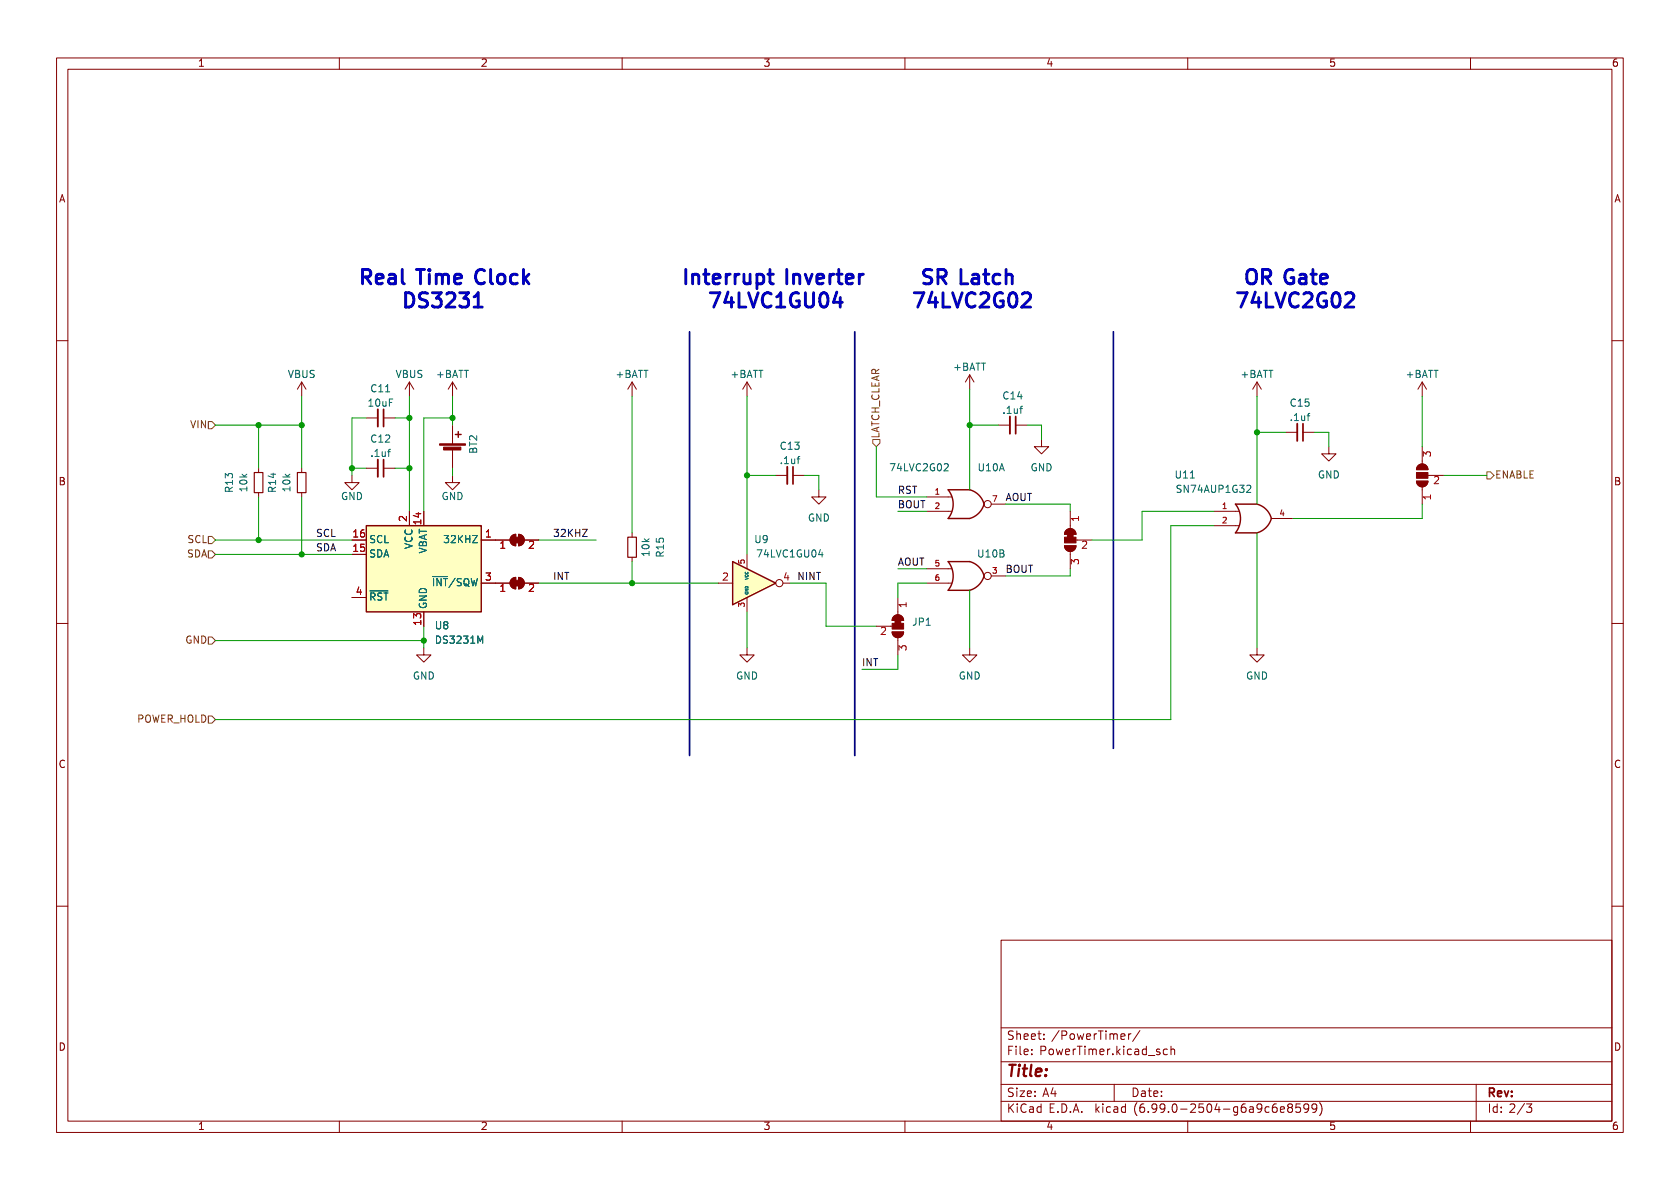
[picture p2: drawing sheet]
<svg xmlns="http://www.w3.org/2000/svg" width="297mm" height="210mm" viewBox="0 0 297 210" stroke-linecap="round" stroke-linejoin="round" font-family="sans-serif">
<g fill="none" stroke="#840000" stroke-width=".18">
<path d="M10 10.2h277v190.1h-277zM12 12.2h273v186.1h-273zM60 10.2v2M110 10.2v2M160 10.2v2M210 10.2v2M260 10.2v2M10 60.2h2M53.3 67.6l-.7 1.2M53.3 67.6v2.5M53.3 67.6l.8 1.2M64.8 73.9h2"/>
<path d="M67.8 73.9h2M72.4 67.6v2.5M72.4 67.6l-.8 1.2M72.4 67.6l.8 1.2M80 67.6l-.8 1.2M80 67.6v2.5M80 75.2v3.3M80 79.5v3.3M80 67.6l.8 1.2M111.8 67.6l-.8 1.2M111.8 67.6v2.5M111.8 67.6l.7 1.2"/>
<path d="M132.1 67.6v2.5M132.1 67.6l-.8 1.2M132.1 67.6l.7 1.2M171.4 66.3l-.7 1.3M171.4 66.3v2.5M171.4 66.3l.8 1.3M176.5 75.2h2.1M179.6 75.2h2M184.1 77.7v1.3h1.3l-1.3 1.3-1.2-1.3h1.2M222.2 67.6l-.7 1.2M222.2 67.6v2.5M222.2 67.6l.8 1.2"/>
<path d="M227.3 76.4h2.1M230.4 76.4h2M234.9 79v1.3h1.3l-1.3 1.2-1.2-1.2h1.2M251.5 67.6v2.5M251.5 79v3M251.5 67.6l-.8 1.2M251.5 67.6l.7 1.2M285 60.2h2M45.7 82.8v.8M45.7 87.1v.8M53.3 82.8v.8M53.3 87.1v.8"/>
<path d="M62.2 84.1v1.2h1.3l-1.3 1.3-1.2-1.3h1.2M64.8 82.8h2M67.8 82.8h2M72.4 90.4v2.6M80 84.1v1.2h1.3l-1.3 1.3-1.3-1.3h1.3M85.1 95.5h5.1M90.5 94.8l.7-.3v2a1.02 1.02 0 0 1-.9-.6 1.02 1.02 0 0 1 .2-1.1zM91.7 94.5a1.02 1.02 0 0 1 1 1 1.02 1.02 0 0 1-1 1zM92.7 95.5h2.5M111.8 94.2v.8M111.8 98.5v.8M132.1 98v2.6"/>
<path d="M137.2 84.1h2M140.2 84.1h2M144.8 86.6v1.3h1.2l-1.2 1.2-1.3-1.2h1.3M163.8 90.4h4.5M163.8 87.9h4.5M175.3 89.1h2.5M188.2 96.5h2a1.02 1.02 0 0 1-1 1 1.02 1.02 0 0 1-1-1zM188.5 93.8a1.02 1.02 0 0 1 1.1-.3 1.02 1.02 0 0 1 .6 1h-2zM189.2 90.4v3.1M189.2 97.5v3.1M190.2 95.5h2.8M214.6 93h4.5"/>
<path d="M214.6 90.4h4.5M224.8 91.7h3.8M250.4 85.1h2.1a1.02 1.02 0 0 1-1 1 1.02 1.02 0 0 1-1.1-1zM250.7 82.3a1.02 1.02 0 0 1 1.1-.2 1.02 1.02 0 0 1 .7 1h-2.1zM251.5 86.1v3M252.5 84.1h2.8M10 110.2h2M62.2 105.7h2.6M74.9 114.5v1.3h1.3l-1.3 1.3-1.2-1.3h1.2M85.1 103.1h5.1M90.5 102.4l.7-.3v2a1.02 1.02 0 0 1-.9-.6 1.02 1.02 0 0 1 .2-1.1zM91.7 102.1a1.02 1.02 0 0 1 1 1 1.02 1.02 0 0 1-1 1z"/>
<path d="M92.7 103.1h2.5M127 103.1h2.5M132.1 114.5v1.3h1.2l-1.2 1.3-1.3-1.3h1.3M132.1 105.7v2.5M154.9 110.7h2.8M157.7 111.8h2.1a1.02 1.02 0 0 1-1.1 1 1.02 1.02 0 0 1-1-1zM158 109a1.02 1.02 0 0 1 1.1-.2 1.02 1.02 0 0 1 .7 .9h-2.1zM158.7 105.7v3M158.7 112.8v3M163.8 103.1h4.5M163.8 100.6h4.5M171.4 114.5v1.3h1.3l-1.3 1.3-1.2-1.3h1.2"/>
<path d="M175.3 101.8h2.5M222.2 114.5v1.3h1.3l-1.3 1.3-1.2-1.3h1.2M285 110.2h2M10 160.2h2M177 166.3h108v32h-108zM285 160.2h2M60 198.3v2M110 198.3v2M160 198.3v2M177 194.8h108M177 191.8h108M177 187.8h108"/>
<path d="M177 181.8h108M185.8 193.4h1M186.5 192.9v1M197 191.8v3M198.2 183.3l.7-.1-.1-.3-.4-.1-.2 .2 .1 .7h.5M199.5 182.8v1M200 182.8l-.3 .1-.2 .2M201.5 182.2l-1.2 2M205 185.6l-.3-.1-.2 .2v.2l.5 .2v.3h-.5M206.4 185.6l-.4-.1-.3 .3v.4l.1 .2h.6M207 185.6l.3-.1 .3 .1 .1 .9M207 185v1.5"/>
<path d="M210 198.3v2M224.4 195.8l-.4-.1-.3 .3v.4l.1 .2h.6M225.7 195.2a.59 .59 0 0 0-.7 .6v.6l.1 .2 .4 .1 .2-.1 .1-.5-.1-.3h-.5l-.2 .3M226.4 196.2l.7-.1-.1-.3-.4-.1-.2 .2 .1 .7h.5M228 195.8l-.3 .3v.5l.3 .1 .4-.1 .1-.2v-.4l-.3-.2M228 195.8l-.3-.2 .3-.4 .4 .1 .1 .2-.3 .3M228 195.8h.2M229.9 195.2h-.7l-.1 .7 .2-.1h.5l.2 .3-.1 .5-.2 .1-.6-.1M231.4 195.8l-.3 .3h-.3l-.3-.3 .2-.5 .4-.1 .2 .1a.99 .99 0 0 1-.3 1.4h-.3M232.8 195.8l-.3 .3h-.4l-.1-.3 .1-.5 .4-.1 .2 .1a.99 .99 0 0 1-.3 1.4h-.3M233.3 195a1.72 1.72 0 0 1 0 2.3M260 198.3v2"/>
<path d="M261 191.8v6.5M269.5 195.1l-1.2 2M269.9 195.2h.9l-.5 .6 .5 .1v.7l-.3 .1h-.4l-.2-.1"/>
<circle cx="174.6" cy="89.1" r=".63"/>
<circle cx="137.8" cy="103.1" r=".63"/>
<circle cx="174.6" cy="101.8" r=".63"/>
</g>
<path d="M66.8 72.4v3M178.6 73.7v3M229.4 74.9v3.1M66.8 81.3v3M139.2 82.5v3.1" fill="none" stroke="#840000" stroke-width=".33"/>
<path d="M67.8 72.4v3M179.6 73.7v3M230.4 74.9v3.1M67.8 81.3v3M140.2 82.5v3.1" fill="none" stroke="#840000" stroke-width=".3"/>
<path d="M45 83.6h1.5v3.5h-1.5zM52.6 83.6h1.5v3.5h-1.5zM111 95h1.5v3.5h-1.5z" fill="none" stroke="#840000" stroke-width=".2"/>
<g fill="#ffffc2" stroke="#ffffc2" stroke-width=".18">
<path d="M218.4 94.2h3.8z"/>
<path d="M218.4 89.1h3.8z"/>
<path d="M64.8 93h20.3v15.2h-20.3z"/>
<path d="M129.5 99.3v7.6z"/>
<path d="M129.5 99.3l7.7 3.8-7.7 3.8z"/>
<path d="M167.6 91.7h3.8z"/>
<path d="M167.6 86.6h3.8z"/>
<path d="M167.6 104.4h3.8z"/>
<path d="M167.6 99.3h3.8z"/>
</g>
<path d="M80.5 76.8h1M81 76.3v1M64.8 93h20.3v15.2h-20.3zM129.5 99.3v7.6zM129.5 99.3l7.7 3.8-7.7 3.8M167.6 86.6h3.8a3.6 3.6 0 0 1 2.6 2.5 3.7 3.7 0 0 1-2.6 2.6h-3.8a4.1 4.1 0 0 0 0-5.1zM167.6 99.3h3.8a3.6 3.6 0 0 1 2.6 2.5 3.7 3.7 0 0 1-2.6 2.6h-3.8a4.1 4.1 0 0 0 0-5.1zM218.4 89.1h3.8a3.6 3.6 0 0 1 2.6 2.6 3.7 3.7 0 0 1-2.6 2.5h-3.8a4.1 4.1 0 0 0 0-5.1z" fill="none" stroke="#840000" stroke-width=".25"/>
<g fill="#840000" stroke="#840000" stroke-width=".18">
<path d="M250.4 85.1h2.1a1.02 1.02 0 0 1-1 1 1.02 1.02 0 0 1-1.1-1z"/>
<path d="M250.4 83.6h2.1v1h-2.1z"/>
<path d="M250.7 82.3a1.02 1.02 0 0 1 1.1-.2 1.02 1.02 0 0 1 .7 1h-2.1z"/>
<path d="M90.9 95h1v1h-1z"/>
<path d="M90.5 94.8l.7-.3v2a1.02 1.02 0 0 1-.9-.6 1.02 1.02 0 0 1 .2-1.1z"/>
<path d="M91.7 94.5a1.02 1.02 0 0 1 1 1 1.02 1.02 0 0 1-1 1z"/>
<path d="M90.9 102.6h1v1h-1z"/>
<path d="M90.5 102.4l.7-.3v2a1.02 1.02 0 0 1-.9-.6 1.02 1.02 0 0 1 .2-1.1z"/>
<path d="M91.7 102.1a1.02 1.02 0 0 1 1 1 1.02 1.02 0 0 1-1 1z"/>
<path d="M188.7 94.5h1v.5h-1z"/>
<path d="M188.5 93.8a1.02 1.02 0 0 1 1.1-.3 1.02 1.02 0 0 1 .6 1h-2z"/>
<path d="M188.2 95h2v1h-2z"/>
<path d="M188.2 96.5h2a1.02 1.02 0 0 1-1 1 1.02 1.02 0 0 1-1-1z"/>
<path d="M158.2 109.7h1.1v.5h-1.1z"/>
<path d="M158 109a1.02 1.02 0 0 1 1.1-.2 1.02 1.02 0 0 1 .7 .9h-2.1z"/>
<path d="M157.7 110.2h2.1v1h-2.1z"/>
<path d="M157.7 111.8h2.1a1.02 1.02 0 0 1-1.1 1 1.02 1.02 0 0 1-1-1z"/>
<path d="M77.7 78.5h4.6v.2h-4.6z"/>
<path d="M78.4 79.1h3.1v.5h-3.1z"/>
</g>
<path d="M65.4 104.5h3.2" fill="none" stroke="#006464" stroke-width=".18"/>
<path d="M36.8 74.5h.7l.6 .7-.6 .6h-.7zM154.3 77.7h1.3v.7l-.7 .6-.6-.6zM36.8 94.9h.7l.6 .6-.6 .6h-.7zM36.8 97.4h.7l.6 .6-.6 .7h-.7zM262.9 83.4h.6l.7 .7-.7 .6h-.6zM36.8 112.6h.7l.6 .7-.6 .6h-.7zM36.8 126.6h.7l.6 .6-.6 .7h-.7z" fill="none" stroke="#725600" stroke-width=".18"/>
<g fill="none" stroke="#0000c2" stroke-width=".51">
<path d="M82.9 51.8l-.9 .9a.69 .69 0 0 1 .9 .5v.6l-.3 .4-.2 .1h-.8M83.8 54.3h1.5M83.8 52.5l.7-.7v2.5M92.6 47.7v2.5M92.8 49.2l.7 1M93.5 48.5l-.9 1M148 51.6l-.6 1.9h1.5M148.6 52.6v1.7M150 48.5l.7 .1 .1 .5-1.2 .2M150.7 50.1l-.7 .1M151.9 48.5v1.7M152.7 48.5a.65 .65 0 0 0-.8 .5"/>
<path d="M178.6 48.5l.4 .4v1.3M182 51.9a.69 .69 0 0 1 .1 1l-1.5 1.4h1.6M239.1 51.9a.69 .69 0 0 1 .1 1l-1.4 1.4h1.6"/>
</g>
<path d="M121.9 58.7v74.9M151.1 58.7v74.9M196.8 58.7v73.6" fill="none" stroke="#000084" stroke-width=".3"/>
<g fill="none" stroke="#009600" stroke-width=".18">
<path d="M38.1 75.2h15.2M45.7 75.2v7.6M53.3 70.1v12.7M64.8 73.9h-2.6v10.2M69.8 73.9h2.6M72.4 70.1v20.3M80 70.1v5.1M80 73.9h-5.1v16.5M111.8 70.1v24.1M132.1 70.1v27.9M154.9 79v8.9h8.9M171.4 68.8v17.8"/>
<path d="M171.4 75.2h5.1M181.6 75.2h2.5v2.5M222.2 70.1v19M222.2 76.4h5.1M232.4 76.4h2.5v2.6M251.5 70.1v8.9M38.1 95.5h24.1M38.1 98h24.1M45.7 87.9v7.6M53.3 87.9v10.1M62.2 82.8h2.6M69.8 82.8h2.6"/>
<path d="M80 82.8v1.3M95.2 95.5h10.2M111.8 99.3v3.8M132.1 84.1h5.1M142.2 84.1h2.6v2.5M158.7 90.4h5.1M177.8 89.1h11.4v1.3M214.6 90.4h-12.7v5.1h-8.9M214.6 93h-7.6v34.2h-168.9M222.2 94.2v20.3M251.5 89.1v2.6h-22.9M255.3 84.1h7.6"/>
<path d="M38.1 113.3h36.8M74.9 110.7v3.8M95.2 103.1h31.8M132.1 108.2v6.3M139.7 103.1h6.3v7.6h8.9M158.7 115.8v2.6h-6.3M158.7 100.6h5.1M163.8 103.1h-5.1v2.6M171.4 104.4v10.1M189.2 100.6v1.2h-11.4"/>
</g>
<g fill="#009600" stroke="#009600" stroke-width=".18">
<circle cx="111.8" cy="103.1" r=".46"/>
<circle cx="72.4" cy="82.8" r=".46"/>
<circle cx="62.2" cy="82.8" r=".46"/>
<circle cx="74.9" cy="113.3" r=".46"/>
<circle cx="53.3" cy="98" r=".46"/>
<circle cx="45.7" cy="75.2" r=".46"/>
<circle cx="72.4" cy="73.9" r=".46"/>
<circle cx="80" cy="73.9" r=".46"/>
<circle cx="53.3" cy="75.2" r=".46"/>
<circle cx="45.7" cy="95.5" r=".46"/>
<circle cx="132.1" cy="84.1" r=".46"/>
<circle cx="171.4" cy="75.2" r=".46"/>
<circle cx="222.2" cy="76.4" r=".46"/>
</g>
<g font-size="3.5" fill="#0000c2">
<text x="63.5" y="50.7">Real Time Clock</text>
<text x="120.6" y="50.7">Interrupt Inverter</text>
<text x="162.3" y="50.7">SR Latch</text>
<text x="219.4" y="50.7">OR Gate</text>
<text x="68.4" y="54.9">DS3231</text>
<text x="123.6" y="54.9">74LVC1GU04</text>
<text x="161.3" y="54.9">74LVC2G02</text>
<text x="218.4" y="54.9">74LVC2G02</text>
</g>
<text font-size="2.8" fill="#840000" x="178" y="190.6">Title:</text>
<g font-size="2.1" fill="#840000">
<text x="178" y="184">Sheet: /PowerTimer/</text>
<text x="178" y="186.7">File: PowerTimer.kicad_sch</text>
<text x="178" y="196.9">KiCad E.D.A. kicad (6.99.0-2504-g6a9c6e8599)</text>
<text x="178" y="194.1">Size: A4</text>
<text x="200" y="194.1">Date:</text>
<text x="263" y="194.1">Rev:</text>
<text x="263" y="196.9">Id: 2/3</text>
</g>
<g font-size="1.8" fill="#840000">
<text x="35" y="11.9">1</text>
<text x="85" y="11.9">2</text>
<text x="135" y="11.9">3</text>
<text x="185" y="11.9">4</text>
<text x="235" y="11.9">5</text>
<text x="285" y="11.9">6</text>
<text x="10.3" y="35.9">A</text>
<text x="285.3" y="35.9">A</text>
<text x="10.3" y="85.9">B</text>
<text x="285.3" y="85.9">B</text>
<text x="10.3" y="135.9">C</text>
<text x="285.3" y="135.9">C</text>
<text x="10.3" y="185.9">D</text>
<text x="285.3" y="185.9">D</text>
<text x="35" y="199.9">1</text>
<text x="85" y="199.9">2</text>
<text x="135" y="199.9">3</text>
<text x="185" y="199.9">4</text>
<text x="235" y="199.9">5</text>
<text x="285" y="199.9">6</text>
</g>
<g font-size="1.8" fill="#006464">
<text x="168.6" y="65.7">+BATT</text>
<text x="50.9" y="66.9">VBUS</text>
<text x="65.7" y="69.5">C11</text>
<text x="69.9" y="66.9">VBUS</text>
<text x="77.1" y="66.9">+BATT</text>
<text x="108.9" y="66.9">+BATT</text>
<text x="129.2" y="66.9">+BATT</text>
<text x="177.4" y="70.7">C14</text>
<text x="219.4" y="66.9">+BATT</text>
<text x="248.6" y="66.9">+BATT</text>
<text x="65.2" y="72">10uF</text>
<text x="177.5" y="73.3">.1uf</text>
<text x="228.2" y="72">C15</text>
<text x="228.3" y="74.5">.1uf</text>
<text x="65.7" y="78.4">C12</text>
<text x="65.7" y="80.9">.1uf</text>
<text x="84.5" y="80.2" transform="rotate(-90 84.5 80.2)">BT2</text>
<text x="138.1" y="79.6">C13</text>
<text x="138.1" y="82.2">.1uf</text>
<text x="157.6" y="83.4">74LVC2G02</text>
<text x="173" y="83.4">U10A</text>
<text x="182.2" y="83.4">GND</text>
<text x="41.3" y="87" transform="rotate(-90 41.3 87)">R13</text>
<text x="43.8" y="86.8" transform="rotate(-90 43.8 86.8)">10k</text>
<text x="48.9" y="87" transform="rotate(-90 48.9 87)">R14</text>
<text x="51.4" y="86.8" transform="rotate(-90 51.4 86.8)">10k</text>
<text x="60.3" y="88.5">GND</text>
<text x="78" y="88.5">GND</text>
<text x="207.9" y="84.7">U11</text>
<text x="208.4" y="87.2">SN74AUP1G32</text>
<text x="233" y="84.7">GND</text>
<text x="142.8" y="92.3">GND</text>
<text x="65.3" y="98.7">SDA</text>
<text x="65.3" y="96.1">SCL</text>
<text x="73" y="97.2" transform="rotate(-90 73 97.2)">VCC</text>
<text x="75.6" y="98.3" transform="rotate(-90 75.6 98.3)">VBAT</text>
<text x="79" y="96.1">32KHZ</text>
<text x="114.9" y="98.2" transform="rotate(-90 114.9 98.2)">10k</text>
<text x="117.5" y="98.4" transform="rotate(-90 117.5 98.4)">R15</text>
<text x="133.5" y="96.1">U9</text>
<text x="134.1" y="98.7">74LVC1GU04</text>
<text x="173" y="98.7">U10B</text>
<text x="65.3" y="106.3">~{RST}</text>
<text x="75.6" y="107.7" transform="rotate(-90 75.6 107.7)">GND</text>
<text x="75.6" y="103.8">~{INT}/SQW</text>
<text x="77" y="111.4">U8</text>
<text x="77.3" y="113.9">DS3231M</text>
<text x="161.4" y="110.7">JP1</text>
<text x="73" y="120.3">GND</text>
<text x="130.1" y="120.3">GND</text>
<text x="169.5" y="120.3">GND</text>
<text x="220.3" y="120.3">GND</text>
</g>
<g font-size="1.8" fill="#725600">
<text x="33.7" y="75.8">VIN</text>
<text x="155.6" y="77.5" transform="rotate(-90 155.6 77.5)">LATCH_CLEAR</text>
<text x="264.4" y="84.7">ENABLE</text>
<text x="32.9" y="98.7">SDA</text>
<text x="33.1" y="96.1">SCL</text>
<text x="32.7" y="113.9">GND</text>
<text x="24" y="127.9">POWER_HOLD</text>
</g>
<g font-size="1.8" fill="#a90000">
<text x="253" y="80.8" transform="rotate(-90 253 80.8)">3</text>
<text x="253" y="88.4" transform="rotate(-90 253 88.4)">1</text>
<text x="253.5" y="85.6">2</text>
<text x="62.5" y="95.2">16</text>
<text x="72.1" y="92.2" transform="rotate(-90 72.1 92.2)">2</text>
<text x="74.7" y="92.7" transform="rotate(-90 74.7 92.7)">14</text>
<text x="85.9" y="95.2">1</text>
<text x="190.8" y="92.2" transform="rotate(-90 190.8 92.2)">1</text>
<text x="62.5" y="97.8">15</text>
<text x="88.4" y="97">1</text>
<text x="93.5" y="97">2</text>
<text x="190.8" y="99.8" transform="rotate(-90 190.8 99.8)">3</text>
<text x="191.3" y="97">2</text>
<text x="63" y="105.4">4</text>
<text x="85.9" y="102.9">3</text>
<text x="88.4" y="104.6">1</text>
<text x="93.5" y="104.6">2</text>
<text x="127.8" y="102.9">2</text>
<text x="138.6" y="102.9">4</text>
<text x="160.3" y="107.4" transform="rotate(-90 160.3 107.4)">1</text>
<text x="74.7" y="110.5" transform="rotate(-90 74.7 110.5)">13</text>
<text x="155.7" y="112.3">2</text>
<text x="160.3" y="115" transform="rotate(-90 160.3 115)">3</text>
</g>
<g font-size="1.8" fill="#0f0f0f">
<text x="158.7" y="87.5">RST</text>
<text x="177.8" y="88.8">AOUT</text>
<text x="55.9" y="95.1">SCL</text>
<text x="97.8" y="95.1">32KHZ</text>
<text x="158.7" y="90.1">BOUT</text>
<text x="55.9" y="97.7">SDA</text>
<text x="158.7" y="100.2">AOUT</text>
<text x="177.8" y="101.5">BOUT</text>
<text x="97.8" y="102.8">INT</text>
<text x="141" y="102.8">NINT</text>
<text x="152.4" y="118">INT</text>
</g>
<g font-size="1.4" fill="#a90000">
<text x="165.3" y="87.6">1</text>
<text x="175.5" y="88.9">7</text>
<text x="165.3" y="90.2">2</text>
<text x="216.1" y="90.2">1</text>
<text x="216.1" y="92.7">2</text>
<text x="226.3" y="91.4">4</text>
<text x="131.8" y="99.7" transform="rotate(-90 131.8 99.7)">5</text>
<text x="165.3" y="100.3">5</text>
<text x="175.5" y="101.6">3</text>
<text x="131.8" y="107.3" transform="rotate(-90 131.8 107.3)">3</text>
<text x="165.3" y="102.9">6</text>
</g>
<g font-size=".7" fill="#006464">
<text x="132.3" y="105.2" transform="rotate(-90 132.3 105.2)">GND</text>
<text x="132.3" y="102.6" transform="rotate(-90 132.3 102.6)">VCC</text>
</g>
</svg>
